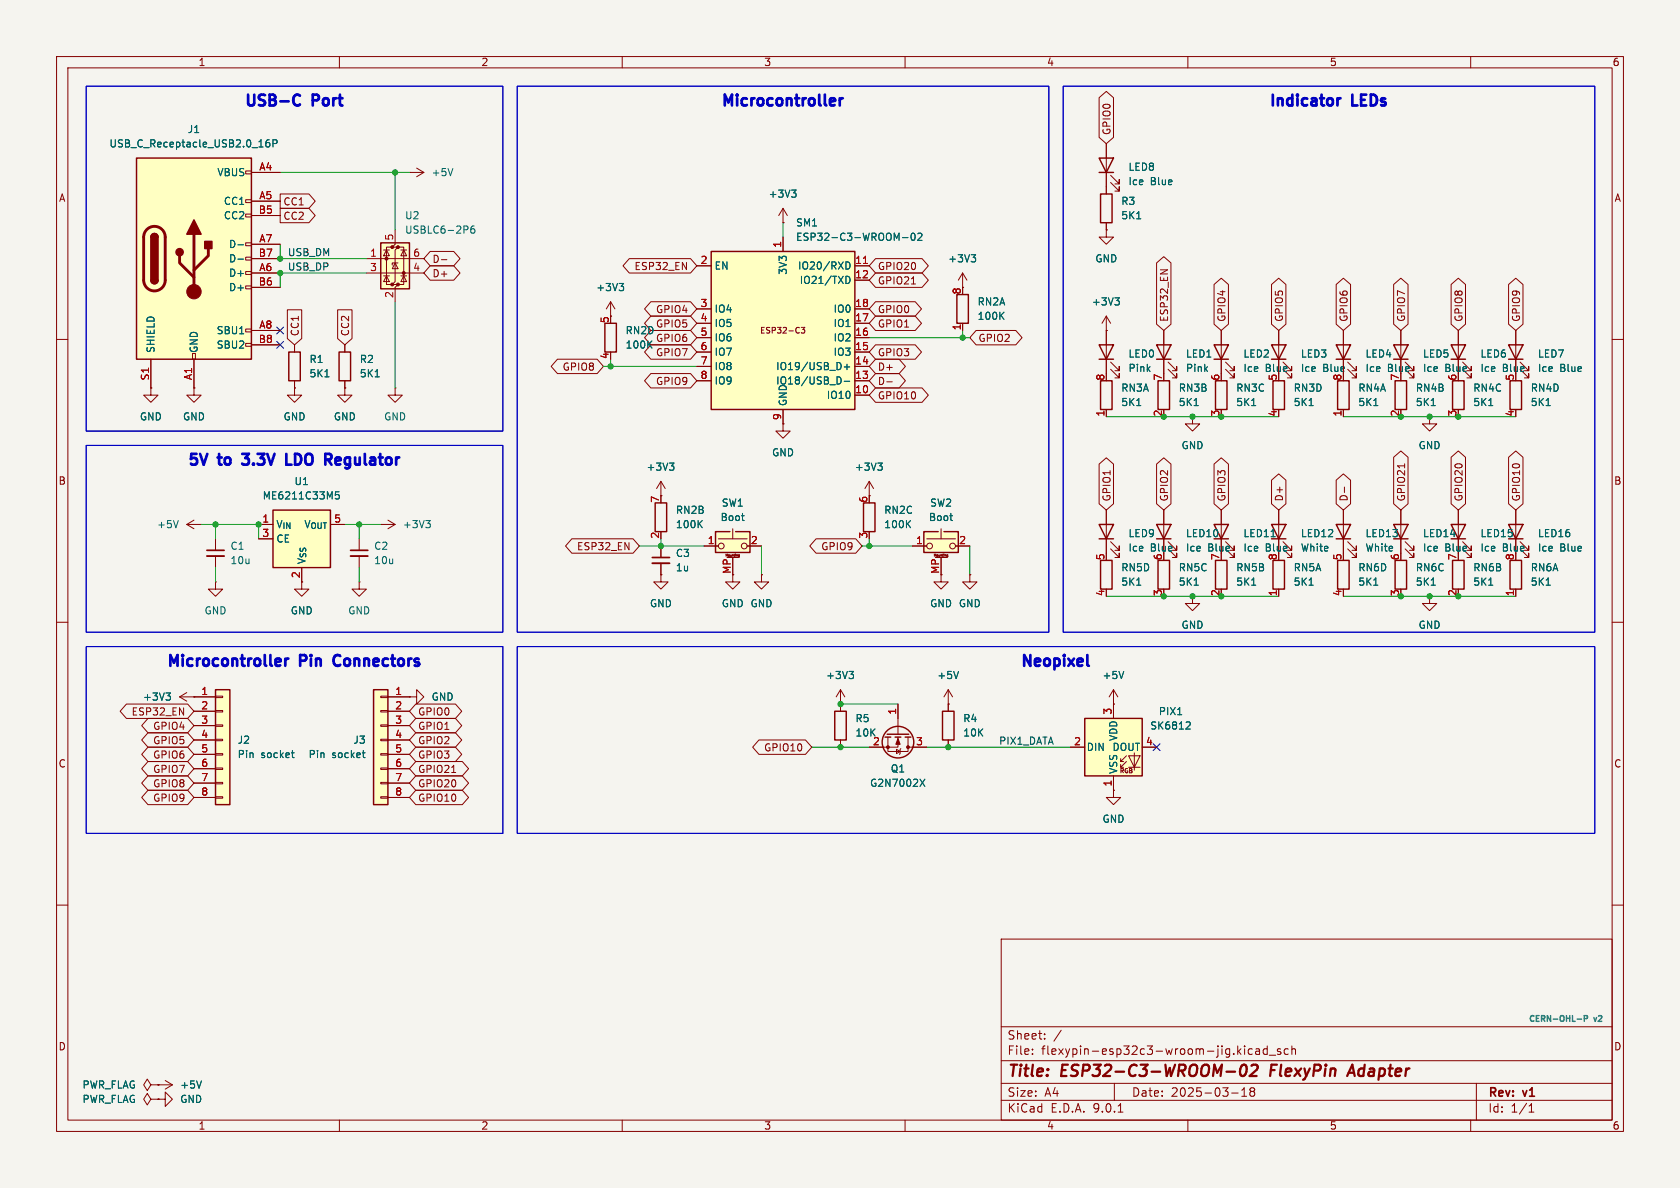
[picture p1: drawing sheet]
<svg xmlns="http://www.w3.org/2000/svg" width="297mm" height="210mm" viewBox="0 0 297 210" stroke-linecap="round" stroke-linejoin="round" font-family="sans-serif">
<path d="M0 0h297v210h-297z" fill="#f5f4ef" stroke="#f5f4ef" stroke-width=".18"/>
<g fill="none" stroke="#840000" stroke-width=".18">
<path d="M10 10h277v190h-277zM12 12h273v186h-273zM60 10v2M110 10v2M160 10v2M210 10v2M260 10v2M10 60h2M285 60h2M116.8 85.1l-.7 1.3M116.8 85.1l.8 1.3M116.8 85.1v2.5"/>
<path d="M10 110h2M129.5 101.6v1.3h1.3l-1.3 1.2-1.2-1.2h1.2M285 110h2M196.8 124.5h.1M196.8 121.9l-.7 1.3M196.8 121.9l.8 1.3M196.8 121.9v2.6M10 160h2M177 166h108v32h-108zM285 160h2M60 198v2M110 198v2"/>
<path d="M160 198v2M177 194.5h108M177 191.5h108M177 187.5h108M177 181.5h108M182.5 186.3v.1M182.5 185.5v.1M184.7 183.6v.1M184.7 182.8v.1M187.6 182.1l-1.3 2M197 191.5v3M197.7 196.6h.8"/>
<path d="M210 198v2M217.7 193.2h1.2M219.5 193.8h.9M219.5 192.7l.5-.4v1.5M220 184.9v.1M220 185.4v1M221.2 192.9l-.2 .3v.5l.2 .1 .5-.1 .1-.2-.1-.4-.2-.2M221.2 192.9l-.2-.2 .2-.4 .5 .1 .1 .2-.3 .3M221.2 192.9h.3M221.4 185.5l-.4-.1-.3 .3v.4l.1 .2h.6M222 185.5h.6l.1 .9M222.7 185.8h-.5a.29 .29 0 0 0-.2 .3 .29 .29 0 0 0 .2 .3l.5-.1"/>
<path d="M224 185.5l-.4-.1-.3 .3v.4l.2 .2h.5M224 184.9v1.5M224.4 186.5h1.1M226.4 185.5l-.4-.1-.2 .2 .1 .2 .5 .2v.3h-.6M227.7 185.5l-.4-.1-.3 .3v.4l.2 .2h.5M228.4 185.5l.2-.1 .4 .1v.9M228.4 184.9v1.5M260 198v2M261 191.5v6.5M270.3 196.6h.9M270.3 195.5l.4-.4v1.5"/>
</g>
<path d="M216.8 189.4h1.5M219.5 188.4a.46 .46 0 0 1 .5-.2 .46 .46 0 0 1 .4 .4 1.15 1.15 0 0 1-.8 1.6l-.2-.1a1.54 1.54 0 0 1 .1-1.7zM221.2 188.4l.4-.2h.4a.45 .45 0 0 1 .3 .6l-.1 .3-1.3 1.1h1.3M224.8 188.2l-.3 2M238.2 190.2l.9-2 .4 2M238.4 189.6h1" fill="none" stroke="#840000" stroke-width=".4"/>
<path d="M118.4 81.9h.7l-.4 .4M118.9 82.3l.2 .3v.3l-.2 .2M198.7 118.7l-.5 1.3" fill="none" stroke="#006464" stroke-width=".18"/>
<path d="M126.5 94h6.1v3.8h-6.1z" fill="#ffffc2"/>
<g fill="none" stroke="#840000" stroke-width=".18">
<path d="M138.4 74.9v1.3h1.3l-1.3 1.3-1.2-1.3h1.2M138.4 74.9h.1M124.5 96.5h2.5M127 95.3h5.1M128.5 98.6h2.1M129.5 93.5v1.8M129.5 98.6v3M130.6 98.3h.1M130.7 98.1v.3l-.1 .1M130.7 98.3h-.1M130.7 98.1h-.1v.2M132.1 96.5h2.5"/>
<circle cx="127.5" cy="96.5" r=".51"/>
<circle cx="131.6" cy="96.5" r=".51"/>
</g>
<path d="M115.8 88.9h2.1v5.1h-2.1zM129 94h-2.5v3.7h6.1v-3.7h-2.6" fill="none" stroke="#840000" stroke-width=".25"/>
<path d="M123.6 92.6l.5 .7M124.1 92l-.7 .7M131.1 91.2h.5M131.4 92h.2" fill="none" stroke="#006464" stroke-width=".18"/>
<path d="M191.8 127h10.1v10.2h-10.1z" fill="#ffffc2"/>
<g fill="none" stroke="#840000" stroke-width=".18">
<path d="M257.8 58.4v7.6M258.6 65.3l1.5 1.5v-.8v.8h-.8M258.6 64l1.5 1.5v-.7v.7h-.8M268 90.2v7.6M268.7 97l1.6 1.6v-.8v.8h-.8M268.7 95.8l1.6 1.5v-.8v.8h-.8M134.6 101.6v1.3h1.3l-1.3 1.2-1.3-1.2h1.3M134.6 101.6h.1M210.8 105.4v1.3h1.3l-1.3 1.3-1.3-1.3h1.3M210.8 105.4h.1M252.7 105.4v1.3h1.3l-1.3 1.3-1.2-1.3h1.2M252.7 105.4h.1"/>
<path d="M268 104.1v1.3M72.4 123.2h1.3v-1.3l1.2 1.3-1.2 1.3v-1.3M72.4 123.2h.1M148.6 124.5v1.2M148.6 130.8v1.3M157 130.3v2.5h3.5v-2.5M158.5 132.5l.6 .3-.6 .4zM158.7 130.3v1.8h-5M158.7 124.5v5.3M159.3 132.3l-.2 .2v.7l-.1 .2M160.5 132.1h3.3M167.6 124.5h.1"/>
<path d="M167.6 121.9v3.8M167.6 130.8v1.3M167.6 121.9l-.7 1.3M167.6 121.9l.8 1.3M189.2 132.1h2.6M196.8 139.7v1.3h1.3l-1.3 1.2-1.2-1.2h1.2M196.8 139.7h.1M196.8 124.5v2.5M196.8 137.2v2.5M198.1 134.6h.5M198.1 135.6h.5M199.1 133.6l-1 1v-.5"/>
<path d="M199.1 134.6l-1 1v-.5M199.5 133.6h2l-1 2zM199.5 135.6h2M200.5 133.1v3M201.9 132.1h2.6M26.7 191.8l-.7-1-.6 1 .6 1 .7-1h1.2M26.7 194.3l-.7-1-.6 1 .6 1 .7-1h1.2M27.9 191.8h.1M27.9 194.3h1.3v-1.3l1.3 1.3-1.3 1.3v-1.3M27.9 194.3h.1M27.9 191.8h2.6M29.2 191l1.3 .8"/>
<path d="M30.5 191.8l-1.3 .7"/>
</g>
<g fill="none" stroke="#840000" stroke-width=".25">
<path d="M106.9 57.2h2.1v5h-2.1zM256.5 61h2.6l-1.3 2.5zM256.5 63.5h2.6M267 67.3h2v5.1h-2zM266.7 92.7h2.5l-1.2 2.6zM266.7 95.3h2.5M267 99.1h2v5h-2zM147.6 125.7h2v5.1h-2zM156.5 130.3h1M156.8 129.8h3.9M158.2 130.3h1.1M160 130.3h1"/>
<path d="M166.6 125.7h2.1v5.1h-2.1zM191.8 127h10.1v10.2h-10.1z"/>
<circle cx="158.7" cy="131.2" r="2.79"/>
</g>
<path d="M114.7 60.8l.6 .7M115.3 60.3l-.8 .7M273.3 71.7h.8M169.5 118.7l-.5 1.3M273.3 103.4h.8M162.7 137.7l.8 1.3M163.5 137.7l-.8 1.3M208.2 126.3h.7M209.9 127.6l.4 .1 .1 .3-.8 .9h.8M35.6 191.1l-.4 1.2" fill="none" stroke="#006464" stroke-width=".18"/>
<g fill="#840000" stroke="#840000" stroke-width=".18">
<path d="M158.7 130.6l.4 1h-.7z"/>
<circle cx="160.5" cy="132.1" r=".25"/>
<circle cx="157" cy="132.1" r=".25"/>
</g>
<path d="M66 121.9h2.6v20.3h-2.6z" fill="#ffffc2"/>
<path d="M66 121.9h2.6v20.3h-2.6z" fill="none" stroke="#840000" stroke-width=".25"/>
<g fill="none" stroke="#840000" stroke-width=".18">
<path d="M31.7 123.2h2.6M31.7 123.2l1.3 .8M33 122.4l-1.3 .8M34.3 123.2h.1M67.3 123.1h1.3v.2h-1.3zM67.3 125.6h1.3v.3h-1.3zM67.3 128.1h1.3v.3h-1.3zM67.3 130.7h1.3v.2h-1.3zM67.3 133.2h1.3v.3h-1.3zM67.3 135.8h1.3v.2h-1.3zM67.3 138.3h1.3v.3h-1.3zM68.6 123.2h3.8"/>
<path d="M68.6 125.7h3.8M68.6 128.3h3.8M68.6 130.8h3.8M68.6 133.4h3.8M68.6 135.9h3.8M68.6 138.4h3.8M67.3 140.8h1.3v.3h-1.3zM68.6 141h3.8"/>
</g>
<path d="M29.3 122.5h.8l-.4 .5M29.9 123l.2 .2v.3l-.2 .3M64.1 133.1h.4M64.3 133.9h.2" fill="none" stroke="#006464" stroke-width=".18"/>
<path d="M38.1 121.9h2.5v20.3h-2.5z" fill="#ffffc2"/>
<path d="M169.2 52.1h2v5.1h-2zM266.7 61h2.5l-1.2 2.5zM266.7 63.5h2.5M38.1 121.9h2.5v20.3h-2.5z" fill="none" stroke="#840000" stroke-width=".25"/>
<g fill="none" stroke="#840000" stroke-width=".18">
<path d="M170.2 48.3l-.8 1.2M170.2 48.3l.7 1.2M170.2 48.3v2.5M170.2 57.2v1.2M268 58.4v7.6M268.7 65.3l1.6 1.5v-.8v.8h-.8M268.7 64l1.6 1.5v-.7v.7h-.8M34.3 123.2h3.8M34.3 125.7h3.8M34.3 128.3h3.8M34.3 130.8h3.8M34.3 133.4h3.8"/>
<path d="M34.3 135.9h3.8M34.3 138.4h3.8M38.1 123.1h1.3v.2h-1.3zM38.1 125.6h1.3v.3h-1.3zM38.1 128.1h1.3v.3h-1.3zM38.1 130.7h1.3v.2h-1.3zM38.1 133.2h1.3v.3h-1.3zM38.1 135.8h1.3v.2h-1.3zM38.1 138.3h1.3v.3h-1.3zM34.3 141h3.8M38.1 140.8h1.3v.3h-1.3z"/>
</g>
<path d="M171.7 45h.8l-.4 .5M172.2 45.5l.3 .3v.3l-.3 .2M176.9 55.7l.6 .8M177.5 55.2l-.7 .7M51.5 133.1h.5M51.8 133.9h.2" fill="none" stroke="#006464" stroke-width=".18"/>
<path d="M163.3 94h6.1v3.8h-6.1z" fill="#ffffc2"/>
<g fill="none" stroke="#840000" stroke-width=".18">
<path d="M195.6 58.4v7.6M205.7 58.4v7.6M226.1 58.4v7.6M247.6 58.4v7.6M195.6 72.4v1.3M196.3 65.3l1.6 1.5v-.8v.8h-.8M196.3 64l1.6 1.5v-.7v.7h-.8M206.5 65.3l1.5 1.5v-.8v.8h-.7M206.5 64l1.5 1.5v-.7v.7h-.7M210.8 73.7v1.2h1.3l-1.3 1.3-1.3-1.3h1.3M210.8 73.7h.1M226.8 65.3l1.5 1.5v-.8v.8h-.7"/>
<path d="M226.8 64l1.5 1.5v-.7v.7h-.7M237.5 72.4v1.3M248.4 65.3l1.5 1.5v-.8v.8h-.7M248.4 64l1.5 1.5v-.7v.7h-.7M116.8 96.5v2.1M116.8 99.6v2M161.3 96.5h2.5M163.8 95.3h5.1M165.4 98.6h2M166.4 98.6v4.3h1.2l-1.2 1.2-1.3-1.2h1.3M166.4 93.5v1.8M167.4 98.5h.1"/>
<path d="M167.5 98.5h.1M167.6 98.1l-.1 .4M167.6 98.1l-.2 .1v.1h.2M168.9 96.5h2.5M215.9 90.2v7.6M216.7 97l1.5 1.6v-.8v.8h-.8M216.7 95.8l1.5 1.5v-.8v.8h-.8M226.1 90.2v7.6M226.8 97l1.5 1.6v-.8v.8h-.7M226.8 95.8l1.5 1.5v-.8v.8h-.7M237.5 90.2v7.6M238.3 97l1.5 1.6v-.8v.8h-.8"/>
<path d="M238.3 95.8l1.5 1.5v-.8v.8h-.8M247.6 90.2v7.6M248.4 97l1.5 1.6v-.8v.8h-.7M248.4 95.8l1.5 1.5v-.8v.8h-.7M257.8 90.2v7.6M258.6 97l1.5 1.6v-.8v.8h-.8M258.6 95.8l1.5 1.5v-.8v.8h-.8M116.8 101.6v1.3h1.3l-1.3 1.2-1.2-1.2h1.2M116.8 101.6h.1M171.4 101.6v1.3h1.3l-1.3 1.2-1.2-1.2h1.2M171.4 101.6h.1M226.1 104.1v1.3"/>
<circle cx="164.3" cy="96.5" r=".51"/>
<circle cx="168.4" cy="96.5" r=".51"/>
</g>
<g fill="none" stroke="#840000" stroke-width=".25">
<path d="M194.3 61h2.5l-1.2 2.5zM194.3 63.5h2.5M194.6 67.3h2v5.1h-2zM204.5 61h2.5l-1.3 2.5zM204.5 63.5h2.5M204.7 67.3h2.1v5.1h-2.1zM224.8 61h2.5l-1.2 2.5zM224.8 63.5h2.5M236.5 67.3h2v5.1h-2zM246.4 61h2.5l-1.3 2.5zM246.4 63.5h2.5M246.6 67.3h2.1v5.1h-2.1z"/>
<path d="M256.8 67.3h2v5.1h-2zM152.7 88.9h2v5.1h-2zM165.9 94h-2.6v3.7h6.1v-3.7h-2.5M214.6 92.7h2.6l-1.3 2.6zM214.6 95.3h2.6M214.9 99.1h2v5h-2zM224.8 92.7h2.5l-1.2 2.6zM224.8 95.3h2.5M225 99.1h2.1v5h-2.1zM236.2 92.7h2.6l-1.3 2.6zM236.2 95.3h2.6M236.5 99.1h2v5h-2z"/>
<path d="M246.4 92.7h2.5l-1.3 2.6zM246.4 95.3h2.5M246.6 99.1h2.1v5h-2.1zM256.5 92.7h2.6l-1.3 2.6zM256.5 95.3h2.6M256.8 99.1h2v5h-2z"/>
</g>
<g fill="none" stroke="#006464" stroke-width=".18">
<path d="M201 71.7h.7M211.1 71.7h.7M242.9 71.7h.7M253 71.7h.7M263.2 71.7h.7M160.4 92.6l.6 .7M161 92l-.7 .7M167.9 91.2h.5M168.3 92h.1M224.7 94.9h.7M221.3 103.4h.7M231.4 103.4h.8"/>
<path d="M242.9 103.4h.7M253 103.4h.7M263.2 103.4h.7"/>
</g>
<path d="M115.3 98.6h3.1" fill="none" stroke="#840000" stroke-width=".3"/>
<path d="M115.3 99.6h3.1" fill="none" stroke="#840000" stroke-width=".33"/>
<path d="M125.7 44.5h25.4v27.9h-25.4z" fill="#ffffc2"/>
<g fill="none" stroke="#840000" stroke-width=".25">
<path d="M194.3 27.9h2.5l-1.2 2.6zM194.3 30.5h2.5M194.6 34.3h2v5.1h-2zM125.7 44.5h25.4v27.9h-25.4zM214.6 61h2.6l-1.3 2.5zM214.6 63.5h2.6M214.9 67.3h2v5.1h-2zM225 67.3h2.1v5.1h-2.1zM236.2 61h2.6l-1.3 2.5zM236.2 63.5h2.6M194.3 92.7h2.5l-1.2 2.6zM194.3 95.3h2.5"/>
<path d="M194.6 99.1h2v5h-2zM204.5 92.7h2.5l-1.3 2.6zM204.5 95.3h2.5M204.7 99.1h2.1v5h-2.1z"/>
</g>
<g fill="none" stroke="#840000" stroke-width=".18">
<path d="M138.4 39.4h.1M138.4 36.8v2.6M138.4 36.8l-.7 1.3M138.4 36.8l.8 1.3M195.6 25.4v8.9M195.6 39.4v1.2M196.3 32.3l1.6 1.5v-.8v.8h-.8M196.3 31l1.6 1.5v-.7v.7h-.8M123.2 47h2.5M123.2 54.6h2.5M123.2 57.2h2.5M123.2 59.7h2.5"/>
<path d="M138.4 41.9v2.6M141.6 57.9h.7l-.4 .4h.3v.5l-.1 .1-.5-.1M151.1 47h2.6M151.1 54.6h2.6M151.1 57.2h2.6M151.1 59.7h2.6M151.1 49.5h2.6M195.6 58.4h.1M195.6 40.6v1.3h1.2l-1.2 1.3-1.3-1.3h1.3M195.6 40.6h.1M195.6 55.9v2.5M195.6 55.9l-.8 1.3"/>
<path d="M195.6 55.9l.7 1.3M215.9 58.4v7.6M237.5 58.4v7.6M61 68.6v1.3h1.2l-1.2 1.2-1.3-1.2h1.3M61 68.6h.1M123.2 62.2h2.5M123.2 64.8h2.5M123.2 67.3h2.5M138.4 72.4v2.5M151.1 62.2h2.6M151.1 64.8h2.6M151.1 67.3h2.6"/>
<path d="M151.1 69.9h2.6M216.7 65.3l1.5 1.5v-.8v.8h-.8M216.7 64l1.5 1.5v-.7v.7h-.8M238.3 65.3l1.5 1.5v-.8v.8h-.8M238.3 64l1.5 1.5v-.7v.7h-.8M252.7 73.7v1.2h1.3l-1.3 1.3-1.2-1.3h1.2M252.7 73.7h.1M33 92.7l1.3 .8M33 92.7h2.6M34.3 91.9l-1.3 .8M35.6 92.7h.1M153.7 85.1l-.8 1.3"/>
<path d="M153.7 85.1l.7 1.3M153.7 85.1v2.5M195.6 90.2v7.6M196.3 97l1.6 1.6v-.8v.8h-.8M196.3 95.8l1.6 1.5v-.8v.8h-.8M205.7 90.2v7.6M206.5 97l1.5 1.6v-.8v.8h-.7M206.5 95.8l1.5 1.5v-.8v.8h-.7M38.1 102.9v1.2h1.3l-1.3 1.3-1.3-1.3h1.3M38.1 102.9h.1"/>
</g>
<g fill="none" stroke="#006464" stroke-width=".18">
<path d="M139.9 33.6h.8l-.4 .5M140.5 34.1l.2 .2v.3l-.2 .3M201 38.7h.7M149.6 46.3a.64 .64 0 0 1 .7 .6 .64 .64 0 0 1-.7 .7M149.6 48.8a.64 .64 0 0 1 .7 .7 .64 .64 0 0 1-.7 .6M159.5 42h1M161.2 41.3l.2-.1a.68 .68 0 0 1 .4 .7 .68 .68 0 0 1-.4 .6 .84 .84 0 0 1-.2-1.2zM162.3 41.3l.4-.1 .3 .4-.8 .9h.8M197.1 52.6h.8l-.4 .5M197.6 53.1l.3 .3v.3l-.3 .2M148.5 66.7l.2 .5-.2 .6M149.3 64.9h.9"/>
<path d="M149.3 67.4h.9M149.7 64.4v.9M221.3 71.7h.7M231.4 71.7h.8M31.5 92l-.4 1.3M155.2 81.9h.8l-.5 .4M155.7 82.3l.3 .3v.3l-.3 .2M201 103.4h.7M211.1 103.4h.7"/>
</g>
<path d="M152.6 46.6h.8" fill="none" stroke="#a90000" stroke-width=".18"/>
<path d="M48.3 90.2h10.1v10.1h-10.1z" fill="#ffffc2"/>
<path d="M51.1 62.2h2v5.1h-2zM59.9 62.2h2.1v5.1h-2.1zM48.3 90.2h10.1v10.1h-10.1z" fill="none" stroke="#840000" stroke-width=".25"/>
<g fill="none" stroke="#840000" stroke-width=".18">
<path d="M107.9 53.3l-.7 1.3M107.9 53.3l.8 1.3M107.9 53.3v2.6M26.7 68.6v1.3h1.2l-1.2 1.2-1.3-1.2h1.3M26.7 68.6h.1M34.3 68.6v1.3h1.3l-1.3 1.2-1.3-1.2h1.3M34.3 68.6h.1M52.1 68.6v1.3h1.2l-1.2 1.2-1.3-1.2h1.3M52.1 68.6h.1M52.1 61v1.2M52.1 67.3v1.3M61 61v1.2"/>
<path d="M61 67.3v1.3M69.8 68.6v1.3h1.3l-1.3 1.2-1.2-1.2h1.2M69.8 68.6h.1M38.1 95.3v2M38.1 98.3v2M45.7 92.7h2.6M45.7 95.3h2.6M67.3 92.7h.1M67.3 92.7h2.5M68.6 91.9l1.2 .8M69.8 92.7l-1.2 .8M53.3 100.3v3.8h1.3l-1.3 1.3-1.2-1.3h1.2"/>
<path d="M63.5 102.9v1.2h1.3l-1.3 1.3-1.3-1.3h1.3M63.5 102.9h.1M148.6 124.5h.1M148.6 121.9l-.8 1.3M148.6 121.9l.8 1.3M148.6 121.9v2.6"/>
</g>
<path d="M109.5 50.1h.7l-.4 .5M110 50.6l.2 .2v.3l-.2 .3M57.4 66.6h.8M66.3 66.6h.8M59.9 86.9h-.6v.6l.1-.1 .5 .1 .1 .2-.1 .4-.1 .1-.5-.1M75.3 92h.8l-.5 .5M75.8 92.5l.3 .2v.3l-.3 .3M150.1 118.7h.8l-.4 .5M150.6 119.2l.3 .2v.3l-.3 .3" fill="none" stroke="#006464" stroke-width=".18"/>
<path d="M36.6 97.3h3" fill="none" stroke="#840000" stroke-width=".3"/>
<path d="M36.6 98.3h3" fill="none" stroke="#840000" stroke-width=".33"/>
<path d="M24.1 27.9h20.3v35.6h-20.3z" fill="#ffffc2"/>
<g fill="none" stroke="#840000" stroke-width=".18">
<path d="M43.4 30.2h1v.5h-1zM43.4 35.3h1v.5h-1zM43.4 37.8h1v.6h-1zM44.4 30.5h5.1M44.4 35.6h5.1M44.4 38.1h5.1M72.4 30.5h.1M72.4 30.5h2.5M73.7 29.7l1.2 .8M74.9 30.5l-1.2 .7M43.4 42.9h1v.5h-1zM43.4 45.5h1v.5h-1z"/>
<path d="M43.4 48h1v.5h-1zM43.4 50.5h1v.6h-1zM43.4 58.2h1v.5h-1zM44.4 43.2h5.1M44.4 45.7h5.1M44.4 48.3h5.1M44.4 50.8h5.1M44.4 58.4h5.1M26.7 63.5v5.1M34 62.5h.5v1h-.5zM34.3 63.5v5.1M43.4 60.7h1v.5h-1z"/>
<path d="M44.4 61h5.1"/>
</g>
<path d="M24.1 27.9h20.3v35.6h-20.3zM26.7 41.9a.64 .64 0 0 1 .6-.6 .64 .64 0 0 1 .6 .6M26.7 49.5a.64 .64 0 0 0 .6 .7 .64 .64 0 0 0 .6-.7" fill="none" stroke="#840000" stroke-width=".25"/>
<path d="M26 40.6a1.9 1.9 0 0 1 2-.4 1.9 1.9 0 0 1 1.2 1.7v7.6a1.91 1.91 0 0 1-1.9 1.9 1.91 1.91 0 0 1-1.9-1.9v-7.7l.2-.7zM31.7 45.2v1.3l2.6 2.5M34.3 41.4v10.2M36.8 43.9v1.3l-2.5 2.6" fill="none" stroke="#840000" stroke-width=".51"/>
<g fill="#840000" stroke="#840000" stroke-width=".25">
<path d="M26.7 41.9h1.2v7.6h-1.2z"/>
<path d="M26.9 41.5a.64 .64 0 0 1 .6-.2 .64 .64 0 0 1 .4 .6h-1.2z"/>
<path d="M26.7 49.5h1.2a.64 .64 0 0 1-.6 .7 .64 .64 0 0 1-.6-.7z"/>
<path d="M34.3 38.9l1.3 2.5h-2.6z"/>
<path d="M36.2 42.7h1.3v1.2h-1.3z"/>
<circle cx="31.7" cy="44.6" r=".63"/>
</g>
<circle cx="34.3" cy="51.6" r="1.27" fill="#840000" stroke="#840000" stroke-width=".18"/>
<path d="M47.6 24.7l-.4 .1a.86 .86 0 0 0 0 1.2l.5-.1v-.5l-.2-.2-.4 .1-.1 .1M48.3 25.4l.6-.1 .1-.2-.1-.3-.6-.1v1.3M80.1 29.8l-.5 1.3M42.1 43.3h.9M42.1 45.8h.9" fill="none" stroke="#006464" stroke-width=".18"/>
<path d="M67.3 42.9h5.1v8.2h-5.1z" fill="#ffffc2"/>
<g fill="#840000" stroke="#840000" stroke-width=".18">
<circle cx="68.3" cy="45.7" r=".25"/>
<circle cx="69.3" cy="43.7" r=".25"/>
<circle cx="69.3" cy="50.3" r=".25"/>
<circle cx="70.4" cy="43.7" r=".25"/>
<circle cx="70.4" cy="50.3" r=".25"/>
<circle cx="71.4" cy="48.3" r=".25"/>
</g>
<g fill="none" stroke="#840000" stroke-width=".18">
<path d="M194.3 17.3l1.3-1.1 1.3 1.1v7l-1.3 1.1-1.3-1.1zM44.4 30.5h5.1M44.4 35.6h5.1M44.4 38.1h5.1M49.5 34.3h5.1l1.1 1.3-1.1 1.2h-5.1zM49.5 36.8h5.1l1.1 1.3-1.1 1.3h-5.1zM138.4 39.4h.1M195.6 25.4v2.5M195.6 30.5v3.8M195.6 39.4v1.2M44.4 45.7h5.1M44.4 48.3h5.1"/>
<path d="M44.4 43.2h5.1M44.4 50.8h5.1M44.4 58.4h5.1M50.8 54.8h2.5v5l-1.2 1.2-1.3-1.2zM59.7 54.8h2.5v5l-1.2 1.2-1.3-1.2zM64.8 45.7h10.1M64.8 48.3h10.1M67.8 48.8h1M67.8 44.2h1M68.3 44.2l.5 1h-1zM68.3 48.8l.5 1h-1zM69.3 43.7h-1v6.6h1"/>
<path d="M69.8 40.6v2.6l-.5 .5h1.1l-.6 .5v5.6l-.5 .5h1.1l-.6 .5v2.5M69.8 46.5l.6 1h-1.1zM70.4 46.5h-1.1v.4M70.4 43.7h1v6.6h-1M70.9 48.8h1M70.9 44.2h1M71.4 44.2l.5 1h-1zM71.4 48.8l.5 1h-1zM76 44.4h4.2l1.1 1.3-1.1 1.3h-4.2l-1.1-1.3zM76 47h4.2l1.1 1.3-1.1 1.2h-4.2l-1.1-1.2zM78 45.9h1M111.2 45.7h10.9l1.1 1.3-1.1 1.3h-10.9l-1.1-1.3z"/>
<path d="M115.1 55.9h7l1.1 1.3-1.1 1.2h-7l-1.2-1.2zM115.1 58.4h7l1.1 1.3-1.1 1.3h-7l-1.2-1.3zM115.1 53.3h7l1.1 1.3-1.1 1.3h-7l-1.2-1.3zM123.2 47h2.5M123.2 54.6h2.5M123.2 57.2h2.5M123.2 59.7h2.5M138.4 41.9v2.6M151.1 47h2.6M151.1 54.6h2.6M151.1 57.2h2.6M151.1 59.7h2.6"/>
<path d="M151.1 49.5h2.6M154.8 53.3h7l1.1 1.3-1.1 1.3h-7l-1.1-1.3zM154.8 48.3h8.2l1.1 1.2-1.1 1.3h-8.2l-1.1-1.3zM154.8 45.7h8.2l1.1 1.3-1.1 1.3h-8.2l-1.1-1.3zM154.8 55.9h7l1.1 1.3-1.1 1.2h-7l-1.1-1.2zM161.1 50.2h.8M170.2 57.2v1.2M172.6 58.4h7l1.1 1.3-1.1 1.3h-7l-1.2-1.3zM195.6 58.4h.1M195.6 40.6h.1M195.6 58.4v2.6M204.5 46.5l1.2-1.1 1.3 1.1v10.8l-1.3 1.1-1.2-1.1z"/>
<path d="M205.7 58.4v2.6M214.6 50.3l1.3-1.1 1.3 1.1v7l-1.3 1.1-1.3-1.1zM215.9 58.4v2.6M224.8 50.3l1.3-1.1 1.2 1.1v7l-1.2 1.1-1.3-1.1zM226.1 58.4v2.6M236.2 50.3l1.3-1.1 1.3 1.1v7l-1.3 1.1-1.3-1.1zM237.5 58.4v2.6M246.4 50.3l1.2-1.1 1.3 1.1v7l-1.3 1.1-1.2-1.1zM247.6 58.4v2.6M256.5 50.3l1.3-1.1 1.3 1.1v7l-1.3 1.1-1.3-1.1zM257.8 58.4v2.6M266.7 50.3l1.3-1.1 1.2 1.1v7l-1.2 1.1-1.3-1.1z"/>
<path d="M268 58.4v2.6M26.7 68.6h.1M26.7 63.5v5.1M34.3 68.6h.1M34.3 63.5v5.1M44.4 61h5.1M52.1 68.6h.1M52.1 61v1.2M52.1 67.3v1.3M61 68.6h.1M61 61v1.2M61 67.3v1.3"/>
<path d="M98.5 63.5h7.1l1.1 1.3-1.1 1.2h-7.1l-1.1-1.2zM115.1 66h7l1.1 1.3-1.1 1.3h-7l-1.2-1.3zM115.1 61h7l1.1 1.2-1.1 1.3h-7l-1.2-1.3zM123.2 62.2h2.5M123.2 64.8h2.5M123.2 67.3h2.5M138.4 74.9h.1M138.4 72.4v2.5M151.1 62.2h2.6M151.1 64.8h2.6M151.1 67.3h2.6M151.1 69.9h2.6"/>
<path d="M154.8 68.6h8.2l1.1 1.3-1.1 1.2h-8.2l-1.1-1.2zM154.8 66h4.2l1.1 1.3-1.1 1.3h-4.2l-1.1-1.3zM154.8 63.5h4.2l1.1 1.3-1.1 1.2h-4.2l-1.1-1.2zM154.8 61h7l1.1 1.2-1.1 1.3h-7l-1.1-1.3zM156.8 67.5h.9M195.6 63.5v2.5M195.6 72.4v1.3M205.7 63.5v2.5M210.8 73.7h.1M215.9 63.5v2.5M226.1 63.5v2.5M237.5 63.5v2.5"/>
<path d="M237.5 72.4v1.3M247.6 63.5v2.5M252.7 73.7h.1M257.8 63.5v2.5M268 63.5v2.5M45.7 92.7h2.6M45.7 95.3h2.6M63.5 95.3v2M63.5 98.3v2M101.1 95.2h10.8l1.1 1.3-1.1 1.3h-10.8l-1.1-1.3zM116.8 96.5v2.1M116.8 99.6v2"/>
<path d="M124.5 96.5h2.5M129.5 98.6v3M132.1 96.5h2.5M144.3 95.2h7l1.1 1.3-1.1 1.3h-7l-1.1-1.3zM161.3 96.5h2.5M166.4 98.6v3M168.9 96.5h2.5M194.3 82l1.3-1.1 1.3 1.1v7.1l-1.3 1.1-1.3-1.1zM195.6 90.2v2.5M195.6 95.3v2.5M204.5 82l1.2-1.1 1.3 1.1v7.1l-1.3 1.1-1.2-1.1zM205.7 90.2v2.5"/>
<path d="M205.7 95.3v2.5M214.6 82l1.3-1.1 1.3 1.1v7.1l-1.3 1.1-1.3-1.1zM215.9 90.2v2.5M215.9 95.3v2.5M224.8 84.9l1.3-1.1 1.2 1.1v4.2l-1.2 1.1-1.3-1.1zM226.1 90.2v2.5M226.1 95.3v2.5M236.2 84.9l1.3-1.1 1.3 1.1v4.2l-1.3 1.1-1.3-1.1zM237.5 90.2v2.5M237.5 95.3v2.5M237.7 86.1v1M246.4 80.8l1.2-1.1 1.3 1.1v8.3l-1.3 1.1-1.2-1.1z"/>
<path d="M247.6 90.2v2.5M247.6 95.3v2.5M248.3 82v.7M256.5 80.8l1.3-1.1 1.3 1.1v8.3l-1.3 1.1-1.3-1.1zM257.8 90.2v2.5M257.8 95.3v2.5M266.7 80.8l1.3-1.1 1.2 1.1v8.3l-1.2 1.1-1.3-1.1zM268 90.2v2.5M268 95.3v2.5M53.3 100.3v2.6M116.8 101.6h.1M134.6 101.6h.1"/>
<path d="M171.4 101.6h.1M210.8 105.4h.1M226.1 104.1v1.3M252.7 105.4h.1M268 104.1v1.3M22.4 124.5h10.8l1.1 1.2-1.1 1.3h-10.8l-1.2-1.3zM26.2 127h7l1.1 1.3-1.1 1.2h-7l-1.2-1.2zM26.2 139.7h7l1.1 1.3-1.1 1.2h-7l-1.2-1.2zM26.2 137.2h7l1.1 1.2-1.1 1.3h-7l-1.2-1.3zM26.2 132.1h7l1.1 1.3-1.1 1.2h-7l-1.2-1.2zM26.2 134.6h7l1.1 1.3-1.1 1.3h-7l-1.2-1.3zM26.2 129.5h7l1.1 1.3-1.1 1.3h-7l-1.2-1.3z"/>
<path d="M34.3 123.2h.1M34.3 123.2h3.8M34.3 125.7h3.8M34.3 128.3h3.8M34.3 130.8h3.8M34.3 133.4h3.8M34.3 135.9h3.8M34.3 138.4h3.8M68.6 123.2h3.8M68.6 125.7h3.8M68.6 128.3h3.8M68.6 130.8h3.8"/>
<path d="M68.6 133.4h3.8M68.6 135.9h3.8M68.6 138.4h3.8M72.4 123.2h.1M73.5 124.5h7l1.1 1.2-1.1 1.3h-7l-1.1-1.3zM73.5 134.6h8.2l1.1 1.3-1.1 1.3h-8.2l-1.1-1.3zM73.5 132.1h7l1.1 1.3-1.1 1.2h-7l-1.1-1.2zM73.5 139.7h8.2l1.1 1.3-1.1 1.2h-8.2l-1.1-1.2zM73.5 129.5h7l1.1 1.3-1.1 1.3h-7l-1.1-1.3zM73.5 127h7l1.1 1.3-1.1 1.2h-7l-1.1-1.2zM73.5 137.2h8.2l1.1 1.2-1.1 1.3h-8.2l-1.1-1.3zM79.8 136.6h.8"/>
<path d="M134.2 130.8h8.2l1.1 1.3-1.1 1.3h-8.2l-1.1-1.3zM148.6 124.5h.1M148.6 124.5v1.2M148.6 130.8v1.3M153.7 132.1h2.5M158.7 124.5v2.5M161.3 132.1h2.5M167.6 124.5h.1M167.6 124.5v1.2M167.6 130.8v1.3M189.2 132.1h2.6M196.8 124.5h.1"/>
<path d="M196.8 139.7h.1M196.8 124.5v2.5M196.8 137.2v2.5M201.9 132.1h2.6M34.3 141h3.8M68.6 141h3.8M27.9 191.8h.1M27.9 194.3h.1"/>
</g>
<path d="M67.3 42.9h5.1v8.2h-5.1z" fill="none" stroke="#840000" stroke-width=".25"/>
<g fill="none" stroke="#006464" stroke-width=".18">
<path d="M47.6 24.7l-.4 .1a.86 .86 0 0 0 0 1.2l.5-.1v-.5l-.2-.2-.4 .1-.1 .1M48.3 25.4l.6-.1 .1-.2-.1-.3-.6-.1v1.3M83.8 39.9l-.3 .1a.86 .86 0 0 0 0 1.2l.4-.1v-.4l-.2-.3-.4 .1-.1 .2M139.9 33.6h.8l-.4 .5M140.5 34.1l.2 .2v.3l-.2 .3M201 38.7h.7M42.1 43.3h.9M42.1 45.8h.9M82.6 40l.1 .2-.1 .4M109.5 50.1h.7l-.4 .5M110 50.6l.2 .2v.3l-.2 .3M149.6 48.8a.64 .64 0 0 1 .7 .7 .64 .64 0 0 1-.7 .6"/>
<path d="M149.6 46.3a.64 .64 0 0 1 .7 .6 .64 .64 0 0 1-.7 .7M159.5 42h1M161.2 41.3l.2-.1a.68 .68 0 0 1 .4 .7 .68 .68 0 0 1-.4 .6 .84 .84 0 0 1-.2-1.2zM162.3 41.3l.4-.1 .3 .4-.8 .9h.8M171.7 45h.8l-.4 .5M172.2 45.5l.3 .3v.3l-.3 .2M176.9 55.7l.6 .8M177.5 55.2l-.7 .7M197.1 52.6h.8l-.4 .5M197.6 53.1l.3 .3v.3l-.3 .2M57.4 66.6h.8M66.3 66.6h.8"/>
<path d="M114.7 60.8l.6 .7M115.3 60.3l-.8 .7M148.5 66.7l.2 .5-.2 .6M149.3 64.9h.9M149.3 67.4h.9M149.7 64.4v.9M201 71.7h.7M211.1 71.7h.7M221.3 71.7h.7M231.4 71.7h.8M242.9 71.7h.7M253 71.7h.7"/>
<path d="M263.2 71.7h.7M273.3 71.7h.8M59.9 86.9h-.6v.6l.1-.1 .5 .1 .1 .2-.1 .4-.1 .1-.5-.1M118.4 81.9h.7l-.4 .4M118.9 82.3l.2 .3v.3l-.2 .2M123.6 92.6l.5 .7M124.1 92l-.7 .7M131.1 91.2h.5M131.4 92h.2M155.2 81.9h.8l-.5 .4M155.7 82.3l.3 .3v.3l-.3 .2M160.4 92.6l.6 .7"/>
<path d="M161 92l-.7 .7M167.9 91.2h.5M168.3 92h.1M224.7 94.9h.7M150.1 118.7h.8l-.4 .5M150.6 119.2l.3 .2v.3l-.3 .3M169.5 118.7l-.5 1.3M198.7 118.7l-.5 1.3M201 103.4h.7M211.1 103.4h.7M221.3 103.4h.7M231.4 103.4h.8"/>
<path d="M242.9 103.4h.7M253 103.4h.7M263.2 103.4h.7M273.3 103.4h.8M29.3 122.5h.8l-.4 .5M29.9 123l.2 .2v.3l-.2 .3M51.5 133.1h.5M51.8 133.9h.2M64.1 133.1h.4M64.3 133.9h.2M162.7 137.7l.8 1.3M163.5 137.7l-.8 1.3"/>
<path d="M208.2 126.3h.7M209.9 127.6l.4 .1 .1 .3-.8 .9h.8M35.6 191.1l-.4 1.2"/>
</g>
<path d="M62 97.3h3" fill="none" stroke="#840000" stroke-width=".3"/>
<path d="M62 98.3h3" fill="none" stroke="#840000" stroke-width=".33"/>
<g fill="none" stroke="#009600" stroke-width=".18">
<path d="M49.5 30.5h22.9M69.8 30.5v10.1M138.4 39.4v2.5M49.5 43.2v2.5h15.3M64.8 48.3h-15.3v2.5M69.8 53.3v15.3M153.7 59.7h17.7M170.2 58.4v1.3M106.7 64.8h16.5M107.9 63.5v1.3M195.6 73.7h30.5M237.5 73.7h30.5"/>
<path d="M35.6 92.7h10.1v2.6M38.1 92.7v2.6M61 92.7h6.3M63.5 92.7v2.6M113 96.5h11.5M116.8 95.3v1.2M134.6 96.5v5.1M152.4 96.5h8.9M153.7 95.3v1.2M171.4 96.5v5.1M38.1 100.3v2.6M63.5 100.3v2.6"/>
<path d="M195.6 105.4h30.5M237.5 105.4h30.5M143.5 132.1h10.2M148.6 124.5h10.1M163.8 132.1h25.4"/>
</g>
<path d="M48.9 57.8l1.2 1.2M50.1 57.8l-1.2 1.2M48.9 60.4l1.2 1.2M50.1 60.4l-1.2 1.2M203.9 131.5l1.2 1.2M205.1 131.5l-1.2 1.2" fill="none" stroke="#000084" stroke-width=".18"/>
<path d="M15.2 15.2h73.7v61h-73.7zM91.4 15.2h94v96.6h-94zM188 15.2h93.9v96.6h-93.9zM15.2 78.7h73.7v33.1h-73.7zM15.2 114.3h73.7v33h-73.7zM91.4 114.3h190.5v33h-190.5z" fill="none" stroke="#0000c2" stroke-width=".18"/>
<g fill="none" stroke="#0000c2" stroke-width=".48">
<path d="M43.9 16.7v1.6M44.9 16.7v1.6M46.9 16.8l-.8-.1-.2 .2-.1 .4M48.7 17.3l-.2-.5-.8-.1v1.9M52 18.4a.66 .66 0 0 0 1 .1M53 16.9a.66 .66 0 0 0-1.1 .3M56.4 17.4a.52 .52 0 0 0-.4-.7h-.7v1.9M60.1 16.7v1.7M128.1 18.6v-1.9l.7 1.4 .6-1.4v1.9M130.3 16.7l-.1 .1 .1 .1M130.3 16.7l.1 .1-.1 .1M130.3 16.7v.2"/>
<path d="M140.8 16.7v1.7M144.8 16.7v1.7M145.8 16.7v1.7M147 17.4l.5 .1 .1 .3-.9 .2M147.5 18.5l-.5 .1M148.5 17.4v1.2M149 17.4l-.4 .1-.1 .2M225 16.7v1.9M228.5 16.7v1.9M229.4 16.7l-.1 .1 .1 .1M229.4 16.7l.1 .1-.1 .1M229.4 16.7v.2"/>
<path d="M233.6 16.7v1.7M236.4 17.4v1.2M237 17.4l-.4 .1-.2 .2M239.1 16.7v1.9M241.5 16.7h-.9v1.9M243.3 17.2l-.2-.4-.8-.1v1.9M34.7 80.2h-.9l-.1 .9M35.4 80.2l.6 1.9 .6-1.9M38.7 80.2v1.7M42.8 80.2h1.2l-.6 .8M42.8 82l.3 .1h.5M45.5 80.2h1.2l-.6 .8"/>
<path d="M47.3 80.2l.6 1.9 .6-1.9M50.6 80.2v1.9h.9M53.2 80.7l-.3-.4-.7-.1v1.9M54 80.9a.64 .64 0 0 1 .6-.7 .64 .64 0 0 1 .6 .7M58.6 80.9a.52 .52 0 0 0-.4-.7h-.7v1.9M60.1 81l-.5-.1-.3 .2 .1 .9 .2 .1 .5-.1M60.2 81.3l-.9 .2M64.5 80.2v1.7M67.2 80.2v1.7M30.1 117.7v-1.9l.7 1.4 .6-1.4v1.9M32.3 115.8l-.1 .1 .1 .1M32.3 115.8l.1 .1-.1 .1"/>
<path d="M32.3 115.8v.2M42.8 115.8v1.6M46.8 115.8v1.6M47.8 115.8v1.6M49 116.4l.5 .1 .1 .4-.9 .2M49.5 117.6l-.5 .1M50.4 116.4v1.3M51 116.4l-.4 .1-.2 .3M54.2 116.4a.52 .52 0 0 0-.4-.6h-.7v1.9M55 115.8l-.1 .1 .1 .1M55 115.8l.1 .1-.1 .1M55 115.8v.2"/>
<path d="M60.1 116a.77 .77 0 0 0-.9 0 .77 .77 0 0 0-.2 .9 .79 .79 0 0 0 .6 .8M69.4 115.8v1.6M182.2 115.8v1.9l-1.1-1.9v1.9M188.1 115.8v.1v.1M188.1 115.8l.1 .1-.1 .1M188.1 115.8v.2M192.2 115.8v1.6l.3 .3"/>
</g>
<path d="M278.8 180.2h.8M280.1 180.1l.5-.1v-.4l-.5-.1v1" fill="none" stroke="#0099b0" stroke-width=".25"/>
<path d="M152.6 46.6h.8" fill="none" stroke="#a90000" stroke-width=".18"/>
<g fill="#009600" stroke="#009600" stroke-width=".18">
<circle cx="69.8" cy="30.5" r=".46"/>
<circle cx="49.5" cy="45.7" r=".46"/>
<circle cx="116.8" cy="96.5" r=".46"/>
<circle cx="153.7" cy="96.5" r=".46"/>
<circle cx="148.6" cy="132.1" r=".46"/>
<circle cx="148.6" cy="124.5" r=".46"/>
<circle cx="49.5" cy="48.3" r=".46"/>
<circle cx="63.5" cy="92.7" r=".46"/>
<circle cx="38.1" cy="92.7" r=".46"/>
<circle cx="45.7" cy="92.7" r=".46"/>
<circle cx="107.9" cy="64.8" r=".46"/>
<circle cx="170.2" cy="59.7" r=".46"/>
<circle cx="257.8" cy="105.4" r=".46"/>
<circle cx="252.7" cy="105.4" r=".46"/>
<circle cx="247.6" cy="73.7" r=".46"/>
<circle cx="252.7" cy="73.7" r=".46"/>
<circle cx="257.8" cy="73.7" r=".46"/>
<circle cx="205.7" cy="105.4" r=".46"/>
<circle cx="210.8" cy="105.4" r=".46"/>
<circle cx="215.9" cy="105.4" r=".46"/>
<circle cx="247.6" cy="105.4" r=".46"/>
<circle cx="167.6" cy="132.1" r=".46"/>
<circle cx="215.9" cy="73.7" r=".46"/>
<circle cx="210.8" cy="73.7" r=".46"/>
<circle cx="205.7" cy="73.7" r=".46"/>
</g>
<g font-size="2.8" fill="#840000">
<text x="178" y="190.9">Title:</text>
<text x="187.7" y="190.9">ESP32-C3-WROOM-02</text>
<text x="225.4" y="190.9">FlexyPin</text>
<text x="240.1" y="190.9">Adapter</text>
</g>
<g font-size="2.7" fill="#0000c2">
<text x="42.9" y="20">USB-C</text>
<text x="55.4" y="20">Port</text>
<text x="127.2" y="20">Microcontroller</text>
<text x="224" y="20">Indicator</text>
<text x="239.1" y="20">LEDs</text>
<text x="32.9" y="83.5">5V</text>
<text x="38.8" y="83.5">to</text>
<text x="44.1" y="83.5">3.3V</text>
<text x="52.8" y="83.5">LDO</text>
<text x="60.7" y="83.5">Regulator</text>
<text x="29.1" y="119.1">Microcontroller</text>
<text x="53.1" y="119.1">Pin</text>
<text x="60.2" y="119.1">Connectors</text>
<text x="180.1" y="119.1">Neopixel</text>
</g>
<g font-size="2.1" fill="#840000">
<text x="178" y="184">Sheet:</text>
<text x="178" y="186.7">File:</text>
<text x="184.1" y="186.7">flexypin-esp32c3-wroom-jig.kicad_sch</text>
<text x="178" y="196.9">KiCad</text>
<text x="178" y="194.1">Size:</text>
<text x="184.7" y="194.1">A4</text>
<text x="185.7" y="196.9">E.D.A.</text>
<text x="193.3" y="196.9">9.0.1</text>
<text x="200" y="194.1">Date:</text>
<text x="207" y="194.1">2025-03-18</text>
<text x="263" y="194.3">Rev:</text>
<text x="263" y="196.9">Id:</text>
<text x="267.1" y="196.9">1/1</text>
<text x="269.4" y="194.3">v1</text>
</g>
<g font-size="1.8" fill="#840000">
<text x="35" y="11.9">1</text>
<text x="85" y="11.9">2</text>
<text x="135" y="11.9">3</text>
<text x="185" y="11.9">4</text>
<text x="235" y="11.9">5</text>
<text x="285" y="11.9">6</text>
<text x="196.5" y="24" transform="rotate(-90 196.5 24)">GPIO0</text>
<text x="10.3" y="35.9">A</text>
<text x="285.3" y="35.9">A</text>
<text x="50" y="36.5">CC1</text>
<text x="50" y="39.1">CC2</text>
<text x="76.4" y="46.7">D-</text>
<text x="112.1" y="47.9">ESP32_EN</text>
<text x="155.1" y="47.9">GPIO20</text>
<text x="76.4" y="49.2">D+</text>
<text x="155.1" y="50.5">GPIO21</text>
<text x="53" y="59.5" transform="rotate(-90 53 59.5)">CC1</text>
<text x="61.9" y="59.5" transform="rotate(-90 61.9 59.5)">CC2</text>
<text x="115.9" y="58.1">GPIO5</text>
<text x="115.9" y="55.6">GPIO4</text>
<text x="155.1" y="55.6">GPIO0</text>
<text x="155.1" y="58.1">GPIO1</text>
<text x="206.7" y="57" transform="rotate(-90 206.7 57)">ESP32_EN</text>
<text x="216.9" y="57" transform="rotate(-90 216.9 57)">GPIO4</text>
<text x="227" y="57" transform="rotate(-90 227 57)">GPIO5</text>
<text x="238.4" y="57" transform="rotate(-90 238.4 57)">GPIO6</text>
<text x="248.6" y="57" transform="rotate(-90 248.6 57)">GPIO7</text>
<text x="258.8" y="57" transform="rotate(-90 258.8 57)">GPIO8</text>
<text x="268.9" y="57" transform="rotate(-90 268.9 57)">GPIO9</text>
<text x="99.4" y="65.7">GPIO8</text>
<text x="115.9" y="60.6">GPIO6</text>
<text x="115.9" y="63.2">GPIO7</text>
<text x="155.1" y="65.7">D+</text>
<text x="155.1" y="63.2">GPIO3</text>
<text x="172.9" y="60.6">GPIO2</text>
<text x="115.9" y="68.3">GPIO9</text>
<text x="155.1" y="70.8">GPIO10</text>
<text x="155.1" y="68.3">D-</text>
<text x="10.3" y="85.9">B</text>
<text x="196.5" y="88.7" transform="rotate(-90 196.5 88.7)">GPIO1</text>
<text x="206.7" y="88.7" transform="rotate(-90 206.7 88.7)">GPIO2</text>
<text x="216.9" y="88.7" transform="rotate(-90 216.9 88.7)">GPIO3</text>
<text x="227" y="88.7" transform="rotate(-90 227 88.7)">D+</text>
<text x="238.4" y="88.7" transform="rotate(-90 238.4 88.7)">D-</text>
<text x="248.6" y="88.7" transform="rotate(-90 248.6 88.7)">GPIO21</text>
<text x="258.8" y="88.7" transform="rotate(-90 258.8 88.7)">GPIO20</text>
<text x="268.9" y="88.7" transform="rotate(-90 268.9 88.7)">GPIO10</text>
<text x="285.3" y="85.9">B</text>
<text x="101.9" y="97.5">ESP32_EN</text>
<text x="145.1" y="97.5">GPIO9</text>
<text x="166.1" y="101.5" transform="rotate(-90 166.1 101.5)">MP</text>
<text x="23.2" y="126.7">ESP32_EN</text>
<text x="27" y="129.2">GPIO4</text>
<text x="27" y="131.8">GPIO5</text>
<text x="73.8" y="126.7">GPIO0</text>
<text x="73.8" y="131.8">GPIO2</text>
<text x="73.8" y="129.2">GPIO1</text>
<text x="10.3" y="135.9">C</text>
<text x="27" y="134.3">GPIO6</text>
<text x="27" y="136.8">GPIO7</text>
<text x="73.8" y="136.8">GPIO21</text>
<text x="73.8" y="134.3">GPIO3</text>
<text x="135" y="133">GPIO10</text>
<text x="285.3" y="135.9">C</text>
<text x="27" y="141.9">GPIO9</text>
<text x="27" y="139.4">GPIO8</text>
<text x="73.8" y="141.9">GPIO10</text>
<text x="73.8" y="139.4">GPIO20</text>
<text x="10.3" y="185.9">D</text>
<text x="285.3" y="185.9">D</text>
<text x="35" y="199.9">1</text>
<text x="85" y="199.9">2</text>
<text x="135" y="199.9">3</text>
<text x="185" y="199.9">4</text>
<text x="235" y="199.9">5</text>
<text x="285" y="199.9">6</text>
</g>
<g font-size="1.8" fill="#006464">
<text x="33.1" y="23.7">J1</text>
<text x="19.3" y="26.3">USB_C_Receptacle_USB2.0_16P</text>
<text x="38.3" y="31.3">VBUS</text>
<text x="76.2" y="31.3">+5V</text>
<text x="135.8" y="35.2">+3V3</text>
<text x="199.4" y="30.4">LED8</text>
<text x="199.4" y="32.9">Ice</text>
<text x="203.4" y="32.9">Blue</text>
<text x="39.5" y="36.4">CC1</text>
<text x="39.5" y="39">CC2</text>
<text x="71.5" y="39">U2</text>
<text x="71.5" y="41.5">USBLC6-2P6</text>
<text x="140.6" y="40.2">SM1</text>
<text x="198.1" y="36.4">R3</text>
<text x="198.1" y="39">5K1</text>
<text x="40.4" y="44">D-</text>
<text x="40.4" y="46.6">D-</text>
<text x="126.2" y="47.9">EN</text>
<text x="140.6" y="42.8">ESP32-C3-WROOM-02</text>
<text x="141" y="47.9">IO20/RXD</text>
<text x="167.5" y="46.6">+3V3</text>
<text x="193.5" y="46.6">GND</text>
<text x="40.4" y="49.1">D+</text>
<text x="40.4" y="51.7">D+</text>
<text x="105.3" y="51.7">+3V3</text>
<text x="139.3" y="48.7" transform="rotate(-90 139.3 48.7)">3V3</text>
<text x="141.3" y="50.4">IO21/TXD</text>
<text x="38.2" y="59.3">SBU1</text>
<text x="110.5" y="59.3">RN2D</text>
<text x="126.2" y="55.5">IO4</text>
<text x="126.2" y="58">IO5</text>
<text x="147.3" y="55.5">IO0</text>
<text x="147.3" y="58">IO1</text>
<text x="172.7" y="56.7">100K</text>
<text x="172.7" y="54.2">RN2A</text>
<text x="192.9" y="54.2">+3V3</text>
<text x="27.5" y="62.5" transform="rotate(-90 27.5 62.5)">SHIELD</text>
<text x="35.2" y="62.5" transform="rotate(-90 35.2 62.5)">GND</text>
<text x="38.2" y="61.8">SBU2</text>
<text x="54.6" y="64.4">R1</text>
<text x="63.5" y="64.4">R2</text>
<text x="110.5" y="61.8">100K</text>
<text x="126.2" y="60.6">IO6</text>
<text x="126.2" y="63.1">IO7</text>
<text x="126.2" y="65.6">IO8</text>
<text x="137.1" y="65.6">IO19/USB_D+</text>
<text x="147.3" y="60.6">IO2</text>
<text x="147.3" y="63.1">IO3</text>
<text x="199.4" y="66">Pink</text>
<text x="199.4" y="63.4">LED0</text>
<text x="209.6" y="66">Pink</text>
<text x="209.6" y="63.4">LED1</text>
<text x="219.7" y="63.4">LED2</text>
<text x="219.7" y="66">Ice</text>
<text x="223.7" y="66">Blue</text>
<text x="229.9" y="63.4">LED3</text>
<text x="229.9" y="66">Ice</text>
<text x="233.8" y="66">Blue</text>
<text x="241.3" y="63.4">LED4</text>
<text x="241.3" y="66">Ice</text>
<text x="245.3" y="66">Blue</text>
<text x="251.5" y="63.4">LED5</text>
<text x="251.5" y="66">Ice</text>
<text x="255.4" y="66">Blue</text>
<text x="261.6" y="63.4">LED6</text>
<text x="261.6" y="66">Ice</text>
<text x="265.6" y="66">Blue</text>
<text x="271.8" y="63.4">LED7</text>
<text x="271.8" y="66">Ice</text>
<text x="275.7" y="66">Blue</text>
<text x="54.6" y="66.9">5K1</text>
<text x="63.5" y="66.9">5K1</text>
<text x="126.2" y="68.2">IO9</text>
<text x="137.1" y="68.2">IO18/USB_D-</text>
<text x="139.3" y="71.9" transform="rotate(-90 139.3 71.9)">GND</text>
<text x="146.1" y="70.7">IO10</text>
<text x="198.1" y="69.4">RN3A</text>
<text x="198.1" y="72">5K1</text>
<text x="208.3" y="69.4">RN3B</text>
<text x="208.3" y="72">5K1</text>
<text x="218.4" y="69.4">RN3C</text>
<text x="218.4" y="72">5K1</text>
<text x="228.6" y="69.4">RN3D</text>
<text x="228.6" y="72">5K1</text>
<text x="240" y="69.4">RN4A</text>
<text x="240" y="72">5K1</text>
<text x="250.2" y="69.4">RN4B</text>
<text x="250.2" y="72">5K1</text>
<text x="260.4" y="69.4">RN4C</text>
<text x="260.4" y="72">5K1</text>
<text x="270.5" y="69.4">RN4D</text>
<text x="270.5" y="72">5K1</text>
<text x="24.6" y="74.5">GND</text>
<text x="32.3" y="74.5">GND</text>
<text x="50" y="74.5">GND</text>
<text x="58.9" y="74.5">GND</text>
<text x="67.8" y="74.5">GND</text>
<text x="114.2" y="83.4">+3V3</text>
<text x="136.4" y="80.9">GND</text>
<text x="151" y="83.4">+3V3</text>
<text x="208.8" y="79.6">GND</text>
<text x="250.7" y="79.6">GND</text>
<text x="46.3" y="88.5">ME6211C33M5</text>
<text x="52" y="86">U1</text>
<text x="127.5" y="89.8">SW1</text>
<text x="164.3" y="89.8">SW2</text>
<text x="27.7" y="93.6">+5V</text>
<text x="48.8" y="93.6">V_{IN}V_{OUT}</text>
<text x="71.1" y="93.6">+3V3</text>
<text x="119.4" y="93.6">100K</text>
<text x="119.4" y="91">RN2B</text>
<text x="127.3" y="92.3">Boot</text>
<text x="156.2" y="93.6">100K</text>
<text x="156.2" y="91">RN2C</text>
<text x="164.1" y="92.3">Boot</text>
<text x="199.4" y="95.2">LED9</text>
<text x="209.6" y="95.2">LED10</text>
<text x="219.7" y="95.2">LED11</text>
<text x="229.9" y="95.2">LED12</text>
<text x="241.3" y="95.2">LED13</text>
<text x="251.5" y="95.2">LED14</text>
<text x="261.6" y="95.2">LED15</text>
<text x="271.8" y="95.2">LED16</text>
<text x="40.6" y="97.4">C1</text>
<text x="40.6" y="99.9">10u</text>
<text x="48.8" y="96.1">CE</text>
<text x="54.2" y="99.8" transform="rotate(-90 54.2 99.8)">V_{SS}</text>
<text x="66" y="97.4">C2</text>
<text x="66" y="99.9">10u</text>
<text x="119.4" y="98.7">C3</text>
<text x="119.4" y="101.2">1u</text>
<text x="198.1" y="101.2">RN5D</text>
<text x="199.4" y="97.7">Ice</text>
<text x="203.4" y="97.7">Blue</text>
<text x="208.3" y="101.2">RN5C</text>
<text x="209.6" y="97.7">Ice</text>
<text x="213.5" y="97.7">Blue</text>
<text x="218.4" y="101.2">RN5B</text>
<text x="219.7" y="97.7">Ice</text>
<text x="223.7" y="97.7">Blue</text>
<text x="228.6" y="101.2">RN5A</text>
<text x="229.9" y="97.7">White</text>
<text x="240" y="101.2">RN6D</text>
<text x="241.3" y="97.7">White</text>
<text x="250.2" y="101.2">RN6C</text>
<text x="251.5" y="97.7">Ice</text>
<text x="255.4" y="97.7">Blue</text>
<text x="260.4" y="101.2">RN6B</text>
<text x="261.6" y="97.7">Ice</text>
<text x="265.6" y="97.7">Blue</text>
<text x="270.5" y="101.2">RN6A</text>
<text x="271.8" y="97.7">Ice</text>
<text x="275.7" y="97.7">Blue</text>
<text x="114.8" y="107.5">GND</text>
<text x="127.5" y="107.5">GND GND</text>
<text x="164.3" y="107.5">GND GND</text>
<text x="198.1" y="103.7">5K1</text>
<text x="208.3" y="103.7">5K1</text>
<text x="218.4" y="103.7">5K1</text>
<text x="228.6" y="103.7">5K1</text>
<text x="240" y="103.7">5K1</text>
<text x="250.2" y="103.7">5K1</text>
<text x="260.4" y="103.7">5K1</text>
<text x="270.5" y="103.7">5K1</text>
<text x="36.1" y="108.8">GND</text>
<text x="51.3" y="108.8">GND</text>
<text x="61.5" y="108.8">GND</text>
<text x="208.8" y="111.4">GND</text>
<text x="250.7" y="111.4">GND</text>
<text x="25.2" y="124.1">+3V3</text>
<text x="76.2" y="124.1">GND</text>
<text x="145.9" y="120.2">+3V3</text>
<text x="165.6" y="120.2">+5V</text>
<text x="194.8" y="120.2">+5V</text>
<text x="41.9" y="131.7">J2</text>
<text x="62.4" y="131.7">J3</text>
<text x="151.1" y="127.9">R5</text>
<text x="151.1" y="130.4">10K</text>
<text x="170.2" y="127.9">R4</text>
<text x="170.2" y="130.4">10K</text>
<text x="197.7" y="131.1" transform="rotate(-90 197.7 131.1)">VDD</text>
<text x="203.2" y="129.2">SK6812</text>
<text x="204.8" y="126.6">PIX1</text>
<text x="41.9" y="134.2">Pin</text>
<text x="46.1" y="134.2">socket</text>
<text x="54.5" y="134.2">Pin</text>
<text x="58.7" y="134.2">socket</text>
<text x="157.4" y="136.8">Q1</text>
<text x="192" y="132.9">DIN</text>
<text x="196.6" y="132.9">DOUT</text>
<text x="197.7" y="136.9" transform="rotate(-90 197.7 136.9)">VSS</text>
<text x="153.7" y="139.3">G2N7002X</text>
<text x="194.8" y="145.6">GND</text>
<text x="14.5" y="192.6">PWR_FLAG</text>
<text x="14.5" y="195.2">PWR_FLAG</text>
<text x="31.8" y="195.2">GND</text>
<text x="31.8" y="192.6">+5V</text>
</g>
<g font-size="1.8" fill="#a90000">
<text x="45.7" y="30.2">A4</text>
<text x="45.7" y="35.3">A5</text>
<text x="45.6" y="37.8">B5</text>
<text x="45.6" y="45.5">B7</text>
<text x="45.7" y="42.9">A7</text>
<text x="65.3" y="45.5">1</text>
<text x="69.6" y="42.6" transform="rotate(-90 69.6 42.6)">5</text>
<text x="73" y="45.5">6</text>
<text x="123.8" y="46.7">2</text>
<text x="138.2" y="43.9" transform="rotate(-90 138.2 43.9)">1</text>
<text x="151.1" y="46.7">11</text>
<text x="45.6" y="50.5">B6</text>
<text x="45.7" y="48">A6</text>
<text x="65.3" y="48">3</text>
<text x="69.6" y="52.8" transform="rotate(-90 69.6 52.8)">2</text>
<text x="73" y="48">4</text>
<text x="151.1" y="49.3">12</text>
<text x="169.9" y="52.1" transform="rotate(-90 169.9 52.1)">8</text>
<text x="45.7" y="58.2">A8</text>
<text x="107.7" y="57.2" transform="rotate(-90 107.7 57.2)">5</text>
<text x="123.8" y="54.4">3</text>
<text x="123.8" y="56.9">4</text>
<text x="123.8" y="59.4">5</text>
<text x="151.1" y="54.4">18</text>
<text x="151.1" y="56.9">17</text>
<text x="151.1" y="59.4">16</text>
<text x="169.9" y="58.5" transform="rotate(-90 169.9 58.5)">1</text>
<text x="45.6" y="60.7">B8</text>
<text x="107.7" y="63.6" transform="rotate(-90 107.7 63.6)">4</text>
<text x="123.8" y="62">6</text>
<text x="123.8" y="64.5">7</text>
<text x="151.1" y="62">15</text>
<text x="151.1" y="64.5">14</text>
<text x="26.4" y="67.4" transform="rotate(-90 26.4 67.4)">S1</text>
<text x="34" y="67.3" transform="rotate(-90 34 67.3)">A1</text>
<text x="123.8" y="67.1">8</text>
<text x="151.1" y="67.1">13</text>
<text x="151.1" y="69.6">10</text>
<text x="195.3" y="67.4" transform="rotate(-90 195.3 67.4)">8</text>
<text x="205.5" y="67.4" transform="rotate(-90 205.5 67.4)">7</text>
<text x="215.6" y="67.4" transform="rotate(-90 215.6 67.4)">6</text>
<text x="225.8" y="67.4" transform="rotate(-90 225.8 67.4)">5</text>
<text x="237.2" y="67.4" transform="rotate(-90 237.2 67.4)">8</text>
<text x="247.4" y="67.4" transform="rotate(-90 247.4 67.4)">7</text>
<text x="257.6" y="67.4" transform="rotate(-90 257.6 67.4)">6</text>
<text x="267.7" y="67.4" transform="rotate(-90 267.7 67.4)">5</text>
<text x="138.2" y="74.4" transform="rotate(-90 138.2 74.4)">9</text>
<text x="195.3" y="73.7" transform="rotate(-90 195.3 73.7)">1</text>
<text x="205.5" y="73.7" transform="rotate(-90 205.5 73.7)">2</text>
<text x="215.6" y="73.7" transform="rotate(-90 215.6 73.7)">3</text>
<text x="225.8" y="73.7" transform="rotate(-90 225.8 73.7)">4</text>
<text x="237.2" y="73.7" transform="rotate(-90 237.2 73.7)">1</text>
<text x="247.4" y="73.7" transform="rotate(-90 247.4 73.7)">2</text>
<text x="257.6" y="73.7" transform="rotate(-90 257.6 73.7)">3</text>
<text x="267.7" y="73.7" transform="rotate(-90 267.7 73.7)">4</text>
<text x="116.6" y="89" transform="rotate(-90 116.6 89)">7</text>
<text x="153.4" y="89" transform="rotate(-90 153.4 89)">6</text>
<text x="46.3" y="92.5">1</text>
<text x="46.3" y="95">3</text>
<text x="59" y="92.5">5</text>
<text x="116.6" y="95.3" transform="rotate(-90 116.6 95.3)">2</text>
<text x="153.4" y="95.3" transform="rotate(-90 153.4 95.3)">3</text>
<text x="125" y="96.3">1</text>
<text x="129.3" y="101.5" transform="rotate(-90 129.3 101.5)">MP</text>
<text x="132.6" y="96.3">2</text>
<text x="161.9" y="96.3">1</text>
<text x="169.5" y="96.3">2</text>
<text x="195.3" y="99.1" transform="rotate(-90 195.3 99.1)">5</text>
<text x="205.5" y="99.1" transform="rotate(-90 205.5 99.1)">6</text>
<text x="215.6" y="99.1" transform="rotate(-90 215.6 99.1)">7</text>
<text x="225.8" y="99.1" transform="rotate(-90 225.8 99.1)">8</text>
<text x="237.2" y="99.1" transform="rotate(-90 237.2 99.1)">5</text>
<text x="247.4" y="99.1" transform="rotate(-90 247.4 99.1)">6</text>
<text x="257.6" y="99.1" transform="rotate(-90 257.6 99.1)">7</text>
<text x="267.7" y="99.1" transform="rotate(-90 267.7 99.1)">8</text>
<text x="53.1" y="102.3" transform="rotate(-90 53.1 102.3)">2</text>
<text x="195.3" y="105.5" transform="rotate(-90 195.3 105.5)">4</text>
<text x="205.5" y="105.5" transform="rotate(-90 205.5 105.5)">3</text>
<text x="215.6" y="105.5" transform="rotate(-90 215.6 105.5)">2</text>
<text x="225.8" y="105.5" transform="rotate(-90 225.8 105.5)">1</text>
<text x="237.2" y="105.5" transform="rotate(-90 237.2 105.5)">4</text>
<text x="247.4" y="105.5" transform="rotate(-90 247.4 105.5)">3</text>
<text x="257.6" y="105.5" transform="rotate(-90 257.6 105.5)">2</text>
<text x="267.7" y="105.5" transform="rotate(-90 267.7 105.5)">1</text>
<text x="35.5" y="122.9">1</text>
<text x="35.5" y="125.5">2</text>
<text x="69.8" y="122.9">1</text>
<text x="69.8" y="125.5">2</text>
<text x="35.5" y="128">3</text>
<text x="35.5" y="130.6">4</text>
<text x="69.8" y="128">3</text>
<text x="69.8" y="130.6">4</text>
<text x="154.2" y="131.8">2</text>
<text x="158.5" y="126.4" transform="rotate(-90 158.5 126.4)">1</text>
<text x="161.9" y="131.8">3</text>
<text x="189.8" y="131.8">2</text>
<text x="196.6" y="126.4" transform="rotate(-90 196.6 126.4)">3</text>
<text x="202.5" y="131.8">4</text>
<text x="35.5" y="133.1">5</text>
<text x="35.5" y="135.6">6</text>
<text x="69.8" y="133.1">5</text>
<text x="69.8" y="135.6">6</text>
<text x="35.5" y="138.2">7</text>
<text x="35.5" y="140.7">8</text>
<text x="69.8" y="138.2">7</text>
<text x="69.8" y="140.7">8</text>
<text x="196.6" y="139.1" transform="rotate(-90 196.6 139.1)">1</text>
</g>
<g font-size="1.8" fill="#0f0f0f">
<text x="50.8" y="45.4">USB_DM</text>
<text x="50.8" y="47.9">USB_DP</text>
<text x="176.5" y="131.7">PIX1_DATA</text>
</g>
<text font-size="1.4" fill="#840000" x="134.3" y="59.2">ESP32-C3</text>
<g font-size="1.4" fill="#0099b0">
<text x="270.1" y="181">CERN-OHL-P</text>
<text x="281.9" y="181">v2</text>
</g>
<text font-size="1.1" fill="#840000" x="197.8" y="136.9">RGB</text>
<g font-size=".5" fill="#840000">
<text x="128.2" y="98.5">Mounting</text>
<text x="165" y="98.5">Mounting</text>
</g>
</svg>
